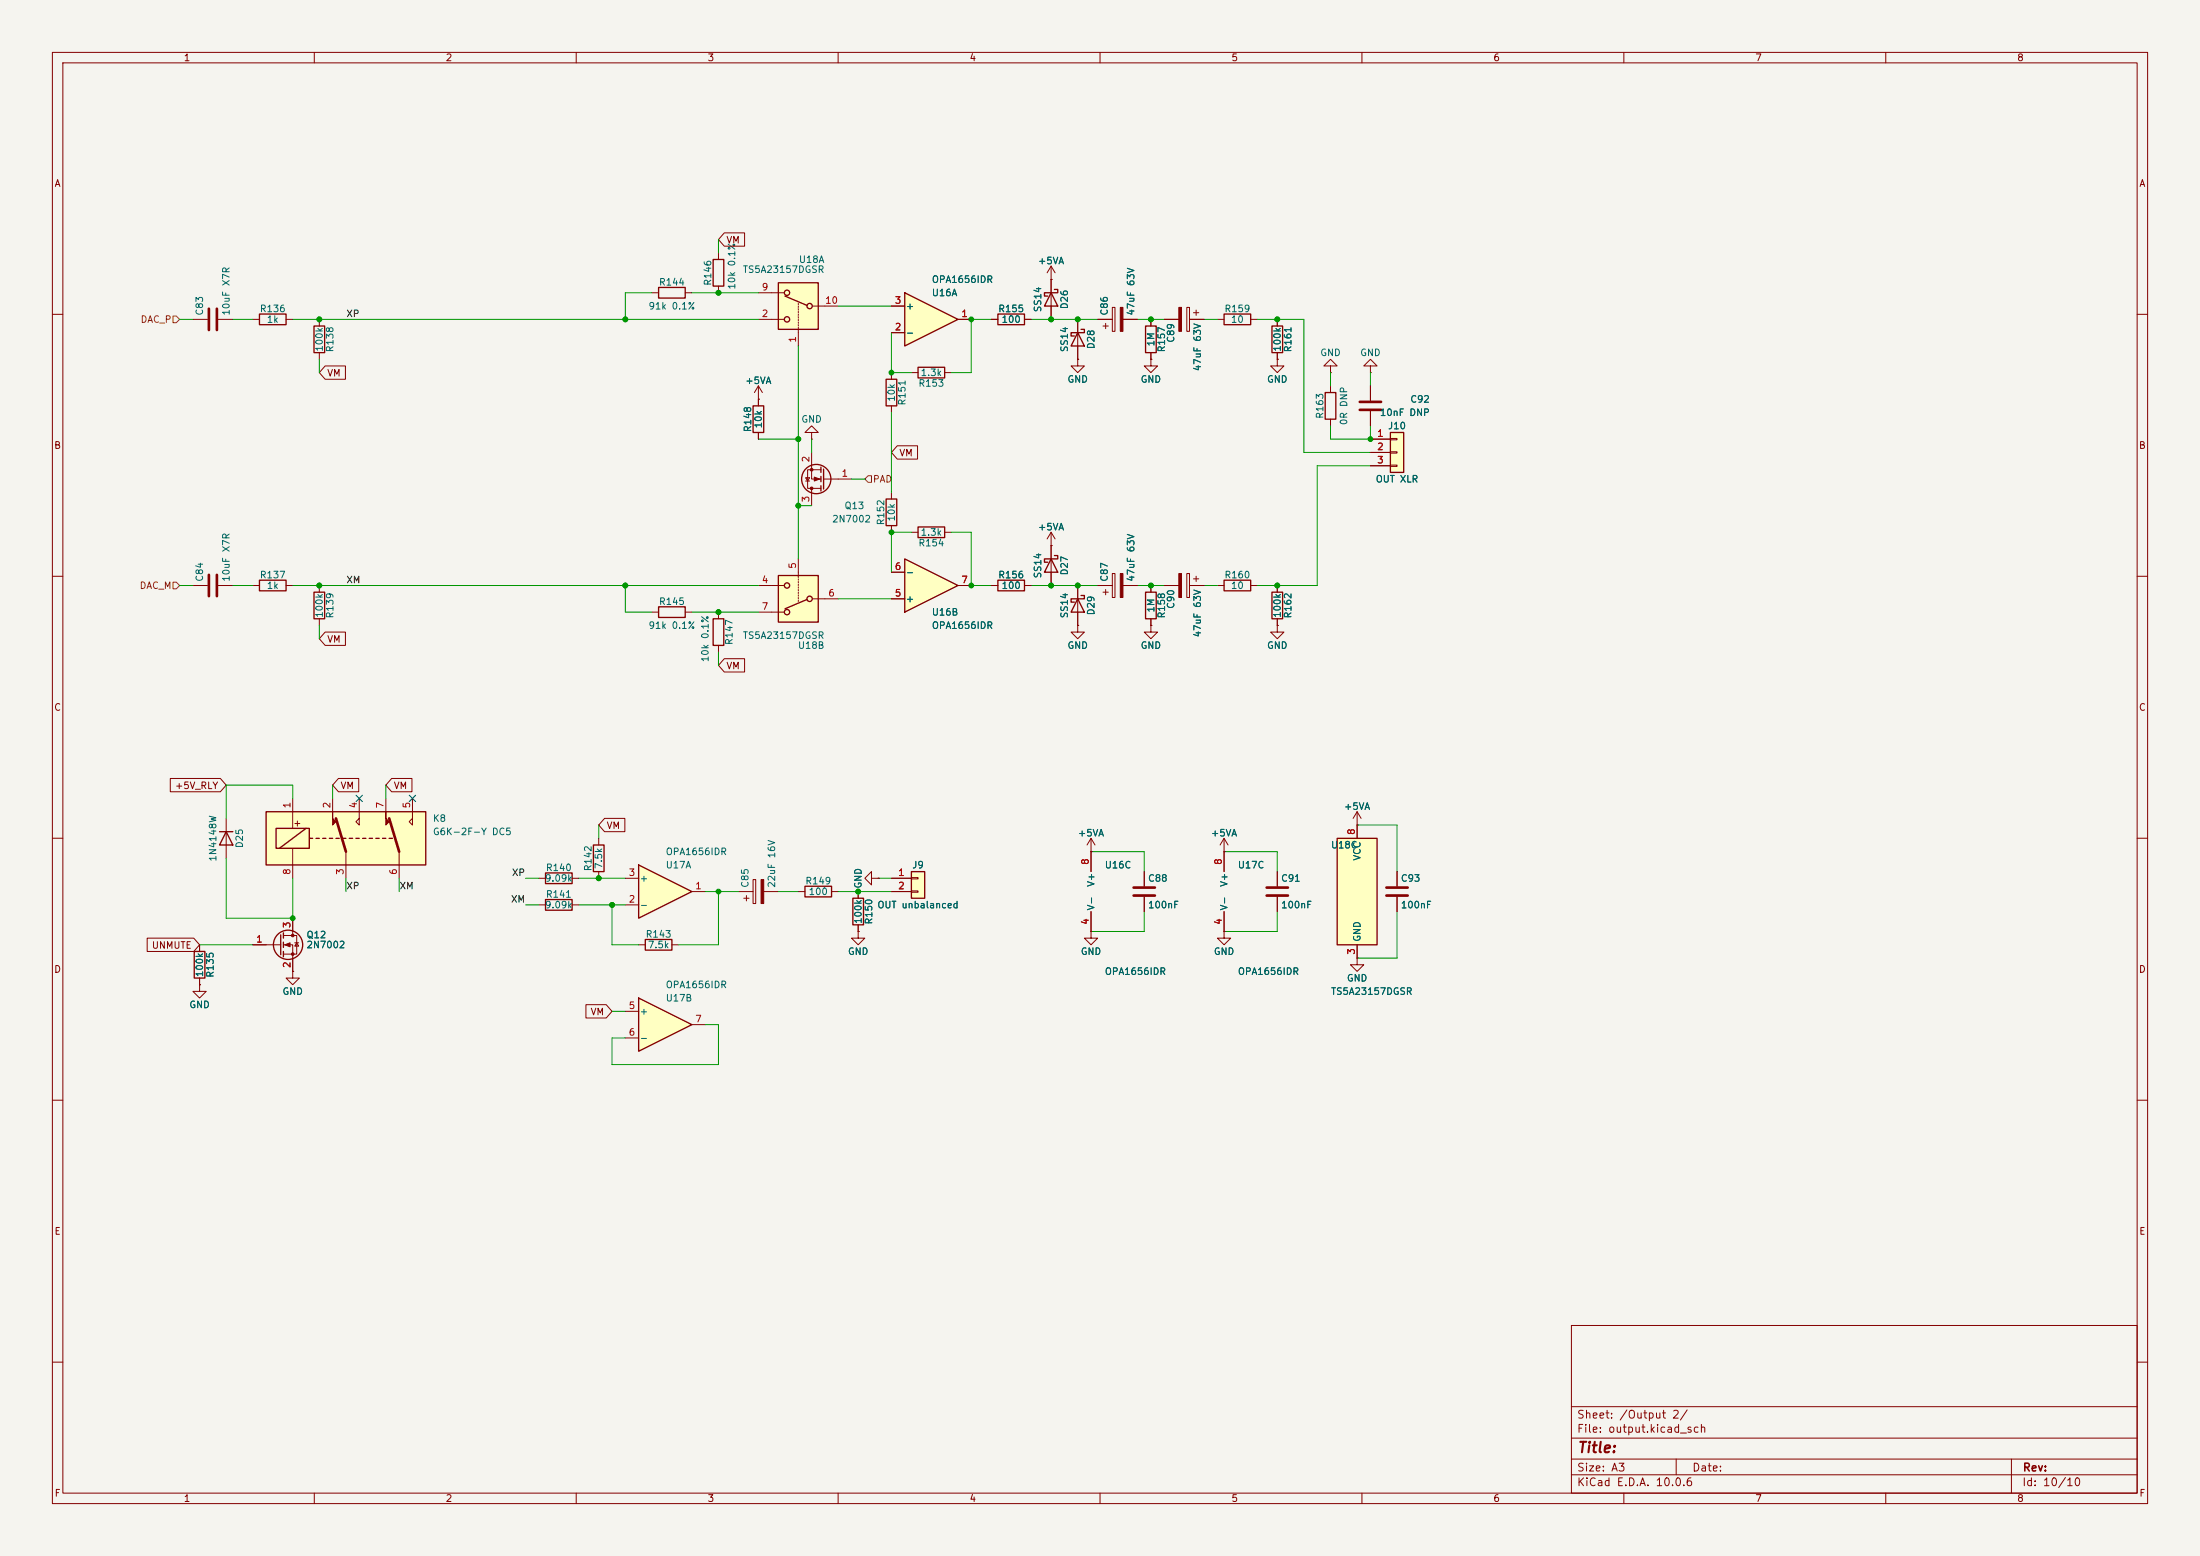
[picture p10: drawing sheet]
<svg xmlns="http://www.w3.org/2000/svg" width="420mm" height="297mm" viewBox="0 0 420 297" stroke-linecap="round" stroke-linejoin="round" font-family="sans-serif">
<path d="M0 0h420v297h-420z" fill="#f5f4ef" stroke="#f5f4ef" stroke-width=".19"/>
<g fill="none" stroke="#840000" stroke-width=".19">
<path d="M10 10h400v277h-400zM12 12h396v273h-396zM60 10v2M110 10v2M160 10v2M210 10v2M260 10v2M310 10v2M360 10v2M10 60h2M61 61v1.2M61 67.3v1.3"/>
<path d="M189.2 61h1.3M195.6 61h1.2M408 60h2M10 110h2M137.2 116.8v1.3M189.2 111.8h1.3M195.6 111.8h1.2M200.7 104.1h.1M200.7 101.6l-.8 1.3M200.7 101.6l.7 1.3M200.7 101.6v10.2M408 110h2"/>
<path d="M137.2 123.2v1.3M10 160h2M408 160h2M54.1 178.6h2.5v3.5h-2.5M55.9 175.3v3.3M56.3 180h.7M56.6 180l.4 .6h-.7zM48.3 180.3h5.3M54.1 180.3h1.8v5.1M10 210h2M408 210h2M300 253h108v32h-108z"/>
<path d="M10 260h2M300 278.5h108M300 274.5h108M300 268.5h108M320 278.5v3M384 278.5v6.5M408 260h2M60 285v2M110 285v2M160 285v2M210 285v2M260 285v2"/>
<path d="M300 281.5h108M310 285v2M360 285v2"/>
</g>
<g fill="none" stroke="#840000" stroke-width=".25">
<path d="M190.5 59.9h5.1v2.1h-5.1zM59.9 62.2h2.1v5.1h-2.1zM136.1 118.1h2.1v5.1h-2.1zM190.5 110.7h5.1v2.1h-5.1zM200.7 106.7l1.2 2.5h-2.5zM201.3 106h.6v.7h-2.5v.6h.6M53.6 178.4v3.8M54.1 178.1v1M54.1 179.8v1M54.1 181.6v1"/>
<circle cx="55" cy="180.3" r="2.79"/>
</g>
<g fill="#840000" stroke="#840000" stroke-width=".19">
<path d="M54.4 180.3l1-.3v.7z"/>
<circle cx="55.9" cy="178.6" r=".25"/>
<circle cx="55.9" cy="182.1" r=".25"/>
</g>
<path d="M50.8 154.9h30.5v10.2h-30.5z" fill="#ffffc2"/>
<g fill="none" stroke="#840000" stroke-width=".25">
<path d="M169.2 95.3h2v5h-2zM49.5 110.7h5.1v2.1h-5.1zM59.9 113h2.1v5.1h-2.1zM175.3 100.6h5v2h-5zM50.8 154.9h30.5v10.2h-30.5zM52.7 158.1h6.4v3.8h-6.4zM58.4 158.1l-5.1 3.8M59.1 160h.6M60.3 160h.7M61.6 160h.6M62.9 160h.6M64.1 160h.7"/>
<path d="M65.4 160h.6M66.7 160h.6M67.9 160h.7M69.2 160h.6M70.5 160h.6M71.8 160h.6M73 160h.7M74.3 160h.6"/>
</g>
<g fill="none" stroke="#840000" stroke-width=".19">
<path d="M170.2 94v1.3M36.8 111.8h2.8M41.7 111.8h2.7M48.3 111.8h1.2M54.6 111.8h1.3M61 111.8v1.2M61 118.1v1.3M170.2 100.3v1.3M174 101.6h1.3M180.3 101.6h1.3M55.9 152.4v5.7M63.5 152.4v2.5"/>
<path d="M68.6 152.4v5.1l-.7-.7 .7-.6M73.7 152.4v2.5M78.7 152.4v5.1l-.6-.7 .6-.6M55.9 161.9v5.7M66 162.6v5M76.2 162.6v5"/>
</g>
<g fill="#840000" stroke="#840000" stroke-width=".19">
<path d="M63.5 154.9v1.3l.6 .6-.6 .7z"/>
<path d="M73.7 154.9v1.3l.6 .6-.6 .7z"/>
</g>
<path d="M39.9 109.7v4.1M41.4 109.7v4.1M64.1 156.2l1.9 6.4M74.3 156.2l1.9 6.4" fill="none" stroke="#840000" stroke-width=".51"/>
<path d="M172.7 106.7l10.2 5.1-10.2 5z" fill="#ffffc2"/>
<path d="M169.2 72.4h2v5.1h-2zM175.3 70.1h5v2h-5zM125.7 115.8h5.1v2.1h-5.1zM172.7 106.7l10.2 5.1-10.2 5z" fill="none" stroke="#840000" stroke-width=".25"/>
<path d="M170.2 71.1v1.3M170.2 77.5v1.2M174 71.1h1.3M180.3 71.1h1.3M124.5 116.8h1.2M130.8 116.8h1.3M170.2 114.3h2.5M170.2 109.2h2.5M182.9 111.8h2.5" fill="none" stroke="#840000" stroke-width=".19"/>
<path d="M172.7 55.9l10.2 5.1-10.2 5z" fill="#ffffc2"/>
<path d="M49.5 59.9h5.1v2.1h-5.1zM172.7 55.9l10.2 5.1-10.2 5zM233.7 59.9h5.1v2.1h-5.1zM242.8 62.2h2.1v5.1h-2.1zM162.8 171.5h2v5h-2z" fill="none" stroke="#840000" stroke-width=".25"/>
<g fill="none" stroke="#840000" stroke-width=".19">
<path d="M170.2 58.4h2.5M36.8 61h2.8M41.7 61h2.7M48.3 61h1.2M54.6 61h1.3M170.2 63.5h2.5M182.9 61h2.5M232.4 61h1.3M238.8 61h1.2M243.8 68.6v1.3h1.3l-1.3 1.2-1.2-1.2h1.2M243.8 68.6h.1M243.8 61v1.2"/>
<path d="M243.8 67.3v1.3M163.8 177.8v1.3h1.3l-1.3 1.2-1.2-1.2h1.2M163.8 177.8h.1M163.8 170.2v1.3M163.8 176.5v1.3M166.4 167.6v-1.2l-1.3 1.2 1.3 1.3v-1.3h1.2M167.6 167.6h.1"/>
</g>
<path d="M39.9 58.9v4.1M41.4 58.9v4.1" fill="none" stroke="#840000" stroke-width=".51"/>
<path d="M174 166.4h2.5v5.1h-2.5z" fill="#ffffc2"/>
<path d="M104.1 171.7h5.1v2h-5.1zM104.1 166.6h5.1v2.1h-5.1zM113.3 161.3h2v5.1h-2zM174 166.4h2.5v5.1h-2.5z" fill="none" stroke="#840000" stroke-width=".25"/>
<g fill="none" stroke="#840000" stroke-width=".19">
<path d="M200.7 53.3h.1M200.7 50.8l-.8 1.3M200.7 50.8l.7 1.3M200.7 50.8v2.5M212.3 58.7h.6v4.5h-.6zM209.5 61h2.8M210.6 62.2h1M211.1 61.7v1M214.4 61h2.8M102.9 167.6h1.2M102.9 172.7h1.2M109.2 167.6h1.3"/>
<path d="M109.2 172.7h1.3M114.3 160v1.3M114.3 166.4v1.2M170.2 167.6h3.8M170.2 170.2h3.8M174 167.5h1.3v.3h-1.3zM174 170.1h1.3v.2h-1.3z"/>
</g>
<path d="M213.9 58.7h.5v4.5h-.5z" fill="#840000" stroke="#840000" stroke-width=".19"/>
<path d="M121.9 190.5l10.2 5.1-10.2 5.1z" fill="#ffffc2"/>
<path d="M121.9 190.5l10.2 5.1-10.2 5.1z" fill="none" stroke="#840000" stroke-width=".25"/>
<path d="M119.4 193h2.5M119.4 198.1h2.5M132.1 195.6h2.5" fill="none" stroke="#840000" stroke-width=".19"/>
<path d="M265.4 82.6h2.6v7.6h-2.6z" fill="#ffffc2"/>
<path d="M218.7 62.2h2v5.1h-2zM265.4 82.6h2.6v7.6h-2.6zM123.2 179.3h5.1v2.1h-5.1zM153.7 169.2h5v2h-5z" fill="none" stroke="#840000" stroke-width=".25"/>
<g fill="none" stroke="#840000" stroke-width=".19">
<path d="M226.6 58.7h.5v4.5h-.5zM227.8 59.7h1.1M228.3 59.2v1M219.7 68.6v1.3h1.3l-1.3 1.2-1.3-1.2h1.3M219.7 68.6h.1M219.7 61v1.2M219.7 67.3v1.3M222.2 61h2.8M227.1 61h2.8M261.6 69.9h1.3l-1.3-1.3-1.3 1.3h1.3v1.2M261.6 71.1h.1M261.6 73.7v2.8"/>
<path d="M261.6 78.5v2.8M261.6 83.8h3.8M261.6 86.4h3.8M261.6 88.9h3.8M265.4 83.7h1.3v.2h-1.3zM265.4 86.2h1.3v.3h-1.3zM265.4 88.8h1.3v.2h-1.3zM141 170.2h2.8M142 171.5h1M142.5 170.9v1.1M143.8 167.9h.5v4.6h-.5zM145.8 170.2h2.8"/>
<path d="M152.4 170.2h1.3M158.7 170.2h1.3M121.9 180.3h1.3M128.3 180.3h1.2"/>
</g>
<path d="M259.6 78.2h4.1M259.6 76.7h4.1" fill="none" stroke="#840000" stroke-width=".51"/>
<g fill="#840000" stroke="#840000" stroke-width=".19">
<path d="M225 58.7h.6v4.5h-.6z"/>
<path d="M145.3 167.9h.5v4.6h-.5z"/>
</g>
<path d="M121.9 165.1l10.2 5.1-10.2 5.1z" fill="#ffffc2"/>
<path d="M200.7 55.9l1.2 2.5h-2.5zM201.3 55.2h.6v.7h-2.5v.6h.6M205.7 63.5l1.3 2.5h-2.5zM206.4 62.9h.6v.6h-2.5v.6h.6M253 74.9h2v5.1h-2zM242.8 113h2.1v5.1h-2.1zM41.9 158.8h2.5M43.2 158.8l1.2 2.5h-2.5zM121.9 165.1l10.2 5.1-10.2 5.1z" fill="none" stroke="#840000" stroke-width=".25"/>
<g fill="none" stroke="#840000" stroke-width=".19">
<path d="M200.7 53.3v7.7M205.7 68.6v1.3h1.3l-1.3 1.2-1.2-1.2h1.2M205.7 68.6h.1M205.7 61v7.6M254 69.9h1.3l-1.3-1.3-1.3 1.3h1.3v1.2M254 71.1h.1M254 73.7v1.2M254 80v1.3M243.8 111.8v1.2M243.8 118.1v1.3M43.2 156.2v7.6M119.4 172.7h2.5"/>
<path d="M119.4 167.6h2.5M132.1 170.2h2.5M55.9 185.4v1.3h1.2l-1.2 1.3-1.3-1.3h1.3M55.9 185.4h.1"/>
</g>
<path d="M148.6 109.9h7.6v8.8h-7.6z" fill="#ffffc2"/>
<g fill="none" stroke="#840000" stroke-width=".19">
<path d="M144.8 116.8h4.8M144.8 111.8h4.8M152.4 106.7v3M152.4 110v.2M152.4 110.5v.2M152.4 111v.3M152.4 111.5v.3M152.4 112v.3M152.4 112.5v.3M152.4 113v.3M152.4 113.5v.3M152.4 114v.3"/>
<path d="M152.4 114.6v.2M155.2 114.3h4.8M205.7 119.4v1.3h1.3l-1.3 1.2-1.2-1.2h1.2M205.7 119.4h.1M205.7 111.8v7.6M209.5 111.8h2.8M210.6 113h1M211.1 112.5v1M212.3 109.5h.6v4.5h-.6zM214.4 111.8h2.8M219.7 119.4v1.3h1.3l-1.3 1.2-1.3-1.2h1.3M219.7 119.4h.1"/>
<path d="M219.7 111.8v1.2M219.7 118.1v1.3M243.8 119.4v1.3h1.3l-1.3 1.2-1.2-1.2h1.2M243.8 119.4h.1M38.1 188v1.2h1.3l-1.3 1.3-1.3-1.3h1.3M38.1 188h.1M38.1 180.3v1.3M38.1 186.7v1.3"/>
</g>
<g fill="none" stroke="#840000" stroke-width=".25">
<path d="M148.6 109.9h7.6v8.8h-7.6zM154.1 114.4l-4.2 1.8M205.7 114.3l1.3 2.5h-2.5zM206.4 113.7h.6v.6h-2.5v.6h.6M218.7 113h2v5.1h-2zM37.1 181.6h2v5.1h-2z"/>
<circle cx="150.2" cy="111.8" r=".51"/>
<circle cx="150.2" cy="116.8" r=".51"/>
<circle cx="154.6" cy="114.3" r=".51"/>
</g>
<path d="M213.9 109.5h.5v4.5h-.5z" fill="#840000" stroke="#840000" stroke-width=".19"/>
<path d="M148.6 54h7.6v8.9h-7.6z" fill="#ffffc2"/>
<g fill="none" stroke="#840000" stroke-width=".19">
<path d="M124.5 55.9h1.2M130.8 55.9h1.3M137.2 48.3v1.2M137.2 54.6v1.3M144.8 55.9h4.8M152.4 57.9v.3M152.4 58.4v.3M152.4 58.9v.3M152.4 59.4v.3M152.4 59.9v.3M155.2 58.4h4.8M144.8 76.2h.1"/>
<path d="M144.8 61h4.8M144.8 73.7l-.8 1.2M144.8 73.7l.7 1.2M144.8 73.7v3.8M152.4 60.5v.2M152.4 61v.2M152.4 61.5v.2M152.4 62v.2M152.4 62.5v.2M152.4 63v3M144.8 82.6v1.2M153.8 91.2h.8l-.4 .6z"/>
<path d="M153.8 91.8h.8M154.9 82.6h1.3l-1.3-1.3-1.2 1.3h1.2v1.2M154.9 83.8h.1M154.9 86.4v5h1.8M154.9 93.2v3.3M156.7 89.7h-2.5v3.5h2.5M157.2 91.4h5.4M222.2 111.8h2.8M226.6 109.5h.5v4.5h-.5zM227.1 111.8h2.8M227.8 110.5h1.1M228.3 110v1"/>
<path d="M232.4 111.8h1.3M238.8 111.8h1.2M259.1 157.5h.1M259.1 154.9l-.8 1.3M259.1 154.9l.7 1.3M259.1 154.9v2.6M218.4 166.4v2.8M218.4 171.2v2.8M233.7 162.6h.1M233.7 177.8v1.3h1.2l-1.2 1.2-1.3-1.2h1.3M233.7 177.8h.1M233.7 160l-.8 1.3"/>
<path d="M233.7 160l.7 1.3M233.7 160v6.4M233.7 174v3.8M243.8 166.4v2.8M243.8 171.2v2.8M259.1 182.9v1.3h1.2l-1.2 1.2-1.3-1.2h1.3M259.1 182.9h.1"/>
</g>
<g fill="none" stroke="#840000" stroke-width=".25">
<path d="M125.7 54.9h5.1v2h-5.1zM136.1 49.5h2.1v5.1h-2.1zM148.6 54h7.6v8.9h-7.6zM149.9 56.5l4.2 1.8M143.8 77.5h2v5.1h-2zM156.7 89.2v1M156.7 90.9v1M156.7 92.7v1M157.2 89.5v3.8M233.7 110.7h5.1v2.1h-5.1z"/>
<circle cx="150.2" cy="55.9" r=".51"/>
<circle cx="154.6" cy="58.4" r=".51"/>
<circle cx="150.2" cy="61" r=".51"/>
<circle cx="155.8" cy="91.4" r="2.79"/>
</g>
<g fill="#840000" stroke="#840000" stroke-width=".19">
<path d="M225 109.5h.6v4.5h-.6z"/>
<path d="M155.4 91.1l1.1 .3-1.1 .4z"/>
<circle cx="154.9" cy="93.2" r=".25"/>
<circle cx="154.9" cy="89.7" r=".25"/>
</g>
<path d="M216.4 169.4h4.1M216.4 170.9h4.1M241.8 169.4h4.1M241.8 170.9h4.1" fill="none" stroke="#840000" stroke-width=".51"/>
<path d="M255.3 160h7.6v20.3h-7.6z" fill="#ffffc2"/>
<path d="M255.3 160h7.6v20.3h-7.6z" fill="none" stroke="#840000" stroke-width=".25"/>
<g fill="none" stroke="#840000" stroke-width=".19">
<path d="M138.3 44.4h3.8v2.6h-3.8l-1.1-1.3zM170.2 58.4h2.5M200.7 53.3h.1M200.7 53.3v2.6M200.7 58.4v2.6M62.1 69.8h3.8v2.6h-3.8l-1.1-1.3zM144.8 76.2h.1M144.8 76.2v1.3M170.2 63.5h2.5M182.9 61h2.5M189.2 61h1.3M195.6 61h1.2"/>
<path d="M205.7 68.6h.1M205.7 61v2.5M205.7 66v2.6M209.5 61h2.8M214.4 61h2.8M219.7 68.6h.1M219.7 61v1.2M219.7 67.3v1.3M222.2 61h2.8M227.1 61h2.8M243.8 68.6h.1M243.8 61v1.2"/>
<path d="M243.8 67.3v1.3M261.6 73.7v2.8M261.6 78.5v2.8M144.8 82.6v1.2M171.3 85.1h3.9v2.5h-3.9l-1.1-1.2zM261.6 83.8h3.8M261.6 86.4h3.8M261.6 88.9h3.8M170.2 114.3h2.5M170.2 109.2h2.5M182.9 111.8h2.5M189.2 111.8h1.3"/>
<path d="M195.6 111.8h1.2M200.7 104.1h.1M200.7 104.1v2.6M200.7 109.2v2.6M205.7 119.4h.1M205.7 111.8v2.5M205.7 116.8v2.6M209.5 111.8h2.8M214.4 111.8h2.8M219.7 119.4h.1M219.7 111.8v1.2M219.7 118.1v1.3"/>
<path d="M222.2 111.8h2.8M227.1 111.8h2.8M243.8 119.4h.1M243.8 111.8v1.2M243.8 118.1v1.3M62.1 120.6h3.8v2.6h-3.8l-1.1-1.3zM138.3 125.7h3.8v2.6h-3.8l-1.1-1.3zM32.5 148.6h9.6l1.1 1.3-1.1 1.2h-9.6zM64.6 148.6h3.9v2.5h-3.9l-1.1-1.2zM74.8 148.6h3.8v2.5h-3.8l-1.1-1.2zM115.4 156.2h3.9v2.6h-3.9l-1.1-1.3zM259.1 157.5h.1"/>
<path d="M259.1 157.5v2.5M28.1 179.1h8.9l1.1 1.2-1.1 1.3h-8.9zM55.9 175.3v2.5M163.8 177.8h.1M163.8 170.2v1.3M163.8 176.5v1.3M167.6 167.6h.1M170.2 167.6h3.8M170.2 170.2h3.8M208.3 162.6h.1M208.3 177.8v1.3h1.2l-1.2 1.2-1.3-1.2h1.3M208.3 177.8h.1"/>
<path d="M208.3 160l-.8 1.3M208.3 160l.7 1.3M208.3 160v6.4M208.3 174v3.8M218.4 166.4v2.8M218.4 171.2v2.8M233.7 177.8h.1M233.7 162.6h.1M233.7 162.6v3.8M233.7 174v3.8M243.8 166.4v2.8M243.8 171.2v2.8"/>
<path d="M266.7 166.4v2.8M266.7 171.2v2.8M38.1 188h.1M38.1 180.3v1.3M38.1 186.7v1.3M48.3 180.3h2.5M55.9 185.4h.1M55.9 182.9v2.5M111.9 191.8h3.8l1.1 1.2-1.1 1.3h-3.8zM259.1 182.9h.1M259.1 180.3v2.6"/>
</g>
<path d="M264.7 169.4h4M264.7 170.9h4" fill="none" stroke="#840000" stroke-width=".51"/>
<path d="M33 60.3h.7l.6 .7-.6 .6h-.7zM165.7 90.8h.7v1.3h-.7l-.6-.7zM33 111.1h.7l.6 .7-.6 .6h-.7z" fill="none" stroke="#725600" stroke-width=".19"/>
<g fill="none" stroke="#009600" stroke-width=".19">
<path d="M124.5 55.9h-5.1v5.1M132.1 55.9h12.7M137.2 45.7v2.6M160 58.4h10.2M34.3 61h2.5M44.4 61h3.9M55.9 61h88.9M61 68.6v2.5M152.4 66v40.7M170.2 63.5v7.6h3.8M170.2 78.7v15.3M189.2 61h-3.8v10.1h-3.8"/>
<path d="M196.8 61h12.7M217.2 61h5M229.9 61h2.5M240 61h8.9v25.4h12.7M254 71.1v2.6M261.6 71.1v2.6M144.8 83.8h7.6M152.4 96.5h2.5M154.9 83.8v2.6M162.6 91.4h2.5M254 81.3v2.5h7.6v-2.5M261.6 88.9h-10.1v22.9h-11.5"/>
<path d="M34.3 111.8h2.5M44.4 111.8h3.9M55.9 111.8h88.9M61 119.4v2.5M119.4 111.8v5h5.1M132.1 116.8h12.7M160 114.3h10.2M174 101.6h-3.8v7.6M181.6 101.6h3.8v10.2h3.8M196.8 111.8h12.7M217.2 111.8h5M229.9 111.8h2.5"/>
<path d="M137.2 124.5v2.5M55.9 152.4v-2.5h-12.7v6.3M63.5 149.9v2.5M73.7 149.9v2.5M114.3 157.5v2.5M259.1 157.5h7.6v8.9M43.2 163.8v11.5h12.7v-7.7M66 167.6v2.6M76.2 167.6v2.6M100.3 167.6h2.6M100.3 172.7h2.6M110.5 167.6h8.9"/>
<path d="M110.5 172.7h8.9M116.8 172.7v7.6h5.1M134.6 170.2h6.4M137.2 170.2v10.1h-7.7M148.6 170.2h3.8M160 170.2h10.2M167.6 167.6h2.6M208.3 162.6h10.1v3.8M218.4 174v3.8h-10.1M233.7 162.6h10.1v3.8M243.8 174v3.8h-10.1M266.7 174v8.9h-7.6"/>
<path d="M38.1 180.3h10.2M116.8 193h2.6M134.6 195.6h2.6v7.6h-20.4v-5.1h2.6"/>
</g>
<path d="M68 151.8l1.2 1.2M69.2 151.8l-1.2 1.2M78.1 151.8l1.2 1.2M79.3 151.8l-1.2 1.2" fill="none" stroke="#000084" stroke-width=".19"/>
<g fill="#009600" stroke="#009600" stroke-width=".19">
<circle cx="119.4" cy="111.8" r=".46"/>
<circle cx="137.2" cy="116.8" r=".46"/>
<circle cx="61" cy="111.8" r=".46"/>
<circle cx="114.3" cy="167.6" r=".46"/>
<circle cx="61" cy="61" r=".46"/>
<circle cx="243.8" cy="61" r=".46"/>
<circle cx="200.7" cy="61" r=".46"/>
<circle cx="261.6" cy="83.8" r=".46"/>
<circle cx="219.7" cy="61" r=".46"/>
<circle cx="205.7" cy="61" r=".46"/>
<circle cx="137.2" cy="55.9" r=".46"/>
<circle cx="170.2" cy="71.1" r=".46"/>
<circle cx="119.4" cy="61" r=".46"/>
<circle cx="152.4" cy="83.8" r=".46"/>
<circle cx="152.4" cy="96.5" r=".46"/>
<circle cx="170.2" cy="101.6" r=".46"/>
<circle cx="55.9" cy="175.3" r=".46"/>
<circle cx="243.8" cy="111.8" r=".46"/>
<circle cx="200.7" cy="111.8" r=".46"/>
<circle cx="205.7" cy="111.8" r=".46"/>
<circle cx="219.7" cy="111.8" r=".46"/>
<circle cx="137.2" cy="170.2" r=".46"/>
<circle cx="163.8" cy="170.2" r=".46"/>
<circle cx="116.8" cy="172.7" r=".46"/>
<circle cx="185.4" cy="111.8" r=".46"/>
<circle cx="185.4" cy="61" r=".46"/>
</g>
<text font-size="2" fill="#840000" x="301" y="277.8">Title:</text>
<g font-size="1.5" fill="#840000">
<text x="300.9" y="273.8">File: output.kicad_sch</text>
<text x="300.9" y="271.1">Sheet: /Output 2/</text>
<text x="300.9" y="281.2">Size: A3</text>
<text x="322.9" y="281.2">Date:</text>
<text x="386" y="281.2">Rev:</text>
<text x="300.9" y="284">KiCad E.D.A. 10.0.6</text>
<text x="385.9" y="284">Id: 10/10</text>
</g>
<g font-size="1.3" fill="#840000">
<text x="35" y="12">1</text>
<text x="85" y="12">2</text>
<text x="135" y="12">3</text>
<text x="185" y="12">4</text>
<text x="235" y="12">5</text>
<text x="285" y="12">6</text>
<text x="335" y="12">7</text>
<text x="385" y="12">8</text>
<text x="10.3" y="36">A</text>
<text x="408.3" y="36">A</text>
<text x="138.6" y="46.8">VM</text>
<text x="62.4" y="72.2">VM</text>
<text x="10.2" y="86">B</text>
<text x="171.6" y="87.4">VM</text>
<text x="408.2" y="86">B</text>
<text x="62.4" y="123">VM</text>
<text x="138.6" y="128.1">VM</text>
<text x="10.2" y="136">C</text>
<text x="408.2" y="136">C</text>
<text x="33.3" y="150.9">+5V_RLY</text>
<text x="64.9" y="150.9">VM</text>
<text x="75.1" y="150.9">VM</text>
<text x="55.9" y="158.1">+</text>
<text x="115.7" y="158.5">VM</text>
<text x="10.2" y="186">D</text>
<text x="28.9" y="181.4">UNMUTE</text>
<text x="408.2" y="186">D</text>
<text x="112.6" y="194.1">VM</text>
<text x="10.3" y="236">E</text>
<text x="408.3" y="236">E</text>
<text x="10.3" y="286">F</text>
<text x="35" y="287">1</text>
<text x="85" y="287">2</text>
<text x="135" y="287">3</text>
<text x="185" y="287">4</text>
<text x="235" y="287">5</text>
<text x="285" y="287">6</text>
<text x="335" y="287">7</text>
<text x="385" y="287">8</text>
<text x="408.3" y="286">F</text>
</g>
<g font-size="1.3" fill="#006464">
<text x="141.7" y="52.4">TS5A23157DGSR</text>
<text x="152.4" y="50.5">U18A</text>
<text x="198.1" y="50.7">+5VA</text>
<text x="49.5" y="59.9">R136</text>
<text x="123.7" y="59.4">91k 0.1%</text>
<text x="125.7" y="54.8">R144</text>
<text x="136.1" y="54.6" transform="rotate(-90 136.1 54.6)">R146</text>
<text x="140.7" y="55.4" transform="rotate(-90 140.7 55.4)">10k 0.1%</text>
<text x="172.8" y="59.4">+</text>
<text x="177.8" y="56.8">U16A</text>
<text x="177.8" y="54.3">OPA1656IDR</text>
<text x="190.5" y="59.9">R155</text>
<text x="199.1" y="59.7" transform="rotate(-90 199.1 59.7)">SS14</text>
<text x="204.2" y="59.1" transform="rotate(-90 204.2 59.1)">D26</text>
<text x="233.6" y="59.9">R159</text>
<text x="39.1" y="60.3" transform="rotate(-90 39.1 60.3)">C83</text>
<text x="44.1" y="60.3" transform="rotate(-90 44.1 60.3)">10uF X7R</text>
<text x="50.8" y="61.9">1k</text>
<text x="172.8" y="64.5">-</text>
<text x="191.1" y="61.9">100</text>
<text x="211.8" y="60.3" transform="rotate(-90 211.8 60.3)">C86</text>
<text x="216.9" y="60.3" transform="rotate(-90 216.9 60.3)">47uF 63V</text>
<text x="224.5" y="65.5" transform="rotate(-90 224.5 65.5)">C89</text>
<text x="234.9" y="61.9">10</text>
<text x="61.9" y="67.2" transform="rotate(-90 61.9 67.2)">100k</text>
<text x="64" y="67.3" transform="rotate(-90 64 67.3)">R138</text>
<text x="204.2" y="67.3" transform="rotate(-90 204.2 67.3)">SS14</text>
<text x="209.2" y="66.7" transform="rotate(-90 209.2 66.7)">D28</text>
<text x="220.7" y="66.2" transform="rotate(-90 220.7 66.2)">1M</text>
<text x="222.7" y="67.3" transform="rotate(-90 222.7 67.3)">R157</text>
<text x="229.6" y="71" transform="rotate(-90 229.6 71)">47uF 63V</text>
<text x="244.8" y="67.2" transform="rotate(-90 244.8 67.2)">100k</text>
<text x="246.8" y="67.3" transform="rotate(-90 246.8 67.3)">R161</text>
<text x="251.9" y="68.3">GND</text>
<text x="259.6" y="68.3">GND</text>
<text x="142.2" y="73.6">+5VA</text>
<text x="171.1" y="76.8" transform="rotate(-90 171.1 76.8)">10k</text>
<text x="173.2" y="77.5" transform="rotate(-90 173.2 77.5)">R151</text>
<text x="175.2" y="74.1">R153</text>
<text x="175.6" y="72.1">1.3k</text>
<text x="203.7" y="73.4">GND</text>
<text x="217.6" y="73.4">GND</text>
<text x="241.8" y="73.4">GND</text>
<text x="269.1" y="77.2">C92</text>
<text x="143.7" y="82.6" transform="rotate(-90 143.7 82.6)">R148</text>
<text x="145.7" y="81.9" transform="rotate(-90 145.7 81.9)">10k</text>
<text x="152.9" y="81">GND</text>
<text x="252.9" y="80" transform="rotate(-90 252.9 80)">R163</text>
<text x="257.5" y="81.3" transform="rotate(-90 257.5 81.3)">0R DNP</text>
<text x="263.3" y="79.7">10nF DNP</text>
<text x="264.9" y="82.2">J10</text>
<text x="262.5" y="92.4">OUT XLR</text>
<text x="158.8" y="100">2N7002</text>
<text x="161.1" y="97.5">Q13</text>
<text x="169.1" y="100.4" transform="rotate(-90 169.1 100.4)">R152</text>
<text x="171.1" y="99.6" transform="rotate(-90 171.1 99.6)">10k</text>
<text x="198.1" y="101.5">+5VA</text>
<text x="175.2" y="104.6">R154</text>
<text x="175.6" y="102.6">1.3k</text>
<text x="39.1" y="111.1" transform="rotate(-90 39.1 111.1)">C84</text>
<text x="44.1" y="111.1" transform="rotate(-90 44.1 111.1)">10uF X7R</text>
<text x="49.5" y="110.7">R137</text>
<text x="50.8" y="112.7">1k</text>
<text x="172.8" y="110.2">-</text>
<text x="190.5" y="110.7">R156</text>
<text x="191.1" y="112.7">100</text>
<text x="199.1" y="110.5" transform="rotate(-90 199.1 110.5)">SS14</text>
<text x="204.2" y="109.9" transform="rotate(-90 204.2 109.9)">D27</text>
<text x="211.8" y="111.1" transform="rotate(-90 211.8 111.1)">C87</text>
<text x="216.9" y="111.1" transform="rotate(-90 216.9 111.1)">47uF 63V</text>
<text x="233.6" y="110.7">R160</text>
<text x="234.9" y="112.7">10</text>
<text x="61.9" y="118" transform="rotate(-90 61.9 118)">100k</text>
<text x="64" y="118.1" transform="rotate(-90 64 118.1)">R139</text>
<text x="125.7" y="115.8">R145</text>
<text x="172.8" y="115.3">+</text>
<text x="177.8" y="117.8">U16B</text>
<text x="204.2" y="118.1" transform="rotate(-90 204.2 118.1)">SS14</text>
<text x="209.2" y="117.5" transform="rotate(-90 209.2 117.5)">D29</text>
<text x="220.7" y="117" transform="rotate(-90 220.7 117)">1M</text>
<text x="222.7" y="118.1" transform="rotate(-90 222.7 118.1)">R158</text>
<text x="224.5" y="116.3" transform="rotate(-90 224.5 116.3)">C90</text>
<text x="244.8" y="118" transform="rotate(-90 244.8 118)">100k</text>
<text x="246.8" y="118.1" transform="rotate(-90 246.8 118.1)">R162</text>
<text x="123.7" y="120.3">91k 0.1%</text>
<text x="140.2" y="123.2" transform="rotate(-90 140.2 123.2)">R147</text>
<text x="141.7" y="122.2">TS5A23157DGSR</text>
<text x="152.2" y="124.2">U18B</text>
<text x="177.8" y="120.3">OPA1656IDR</text>
<text x="203.7" y="124.2">GND</text>
<text x="217.6" y="124.2">GND</text>
<text x="229.6" y="121.8" transform="rotate(-90 229.6 121.8)">47uF 63V</text>
<text x="241.8" y="124.2">GND</text>
<text x="135.6" y="126.5" transform="rotate(-90 135.6 126.5)">10k 0.1%</text>
<text x="256.5" y="154.9">+5VA</text>
<text x="46.7" y="162" transform="rotate(-90 46.7 162)">D25</text>
<text x="82.5" y="157.2">K8</text>
<text x="82.5" y="159.7">G6K-2F-Y DC5</text>
<text x="205.7" y="160">+5VA</text>
<text x="231.1" y="160">+5VA</text>
<text x="41.6" y="164.6" transform="rotate(-90 41.6 164.6)">1N4148W</text>
<text x="104.1" y="166.6">R140</text>
<text x="113.2" y="166.4" transform="rotate(-90 113.2 166.4)">R142</text>
<text x="115.3" y="166" transform="rotate(-90 115.3 166)">7.5k</text>
<text x="127" y="166.1">U17A</text>
<text x="127" y="163.5">OPA1656IDR</text>
<text x="174" y="166.1">J9</text>
<text x="210.8" y="166.1">U16C</text>
<text x="236.2" y="166.1">U17C</text>
<text x="254" y="162.3">U18C</text>
<text x="260" y="164.4" transform="rotate(-90 260 164.4)">VCC</text>
<text x="103.9" y="173.7">9.09k</text>
<text x="103.9" y="168.6">9.09k</text>
<text x="104.1" y="171.7">R141</text>
<text x="122" y="173.7">-</text>
<text x="122" y="168.6">+</text>
<text x="143.2" y="169.6" transform="rotate(-90 143.2 169.6)">C85</text>
<text x="148.3" y="169.6" transform="rotate(-90 148.3 169.6)">22uF 16V</text>
<text x="153.6" y="169.1">R149</text>
<text x="154.3" y="171.1">100</text>
<text x="164.8" y="169.7" transform="rotate(-90 164.8 169.7)">GND</text>
<text x="167.4" y="173.7">OUT unbalanced</text>
<text x="209.2" y="173.9" transform="rotate(-90 209.2 173.9)">V-</text>
<text x="209.2" y="169.4" transform="rotate(-90 209.2 169.4)">V+</text>
<text x="219.1" y="168.6">C88</text>
<text x="219.1" y="173.7">100nF</text>
<text x="234.6" y="173.9" transform="rotate(-90 234.6 173.9)">V-</text>
<text x="234.6" y="169.4" transform="rotate(-90 234.6 169.4)">V+</text>
<text x="244.5" y="168.6">C91</text>
<text x="244.5" y="173.7">100nF</text>
<text x="267.3" y="168.6">C93</text>
<text x="267.3" y="173.7">100nF</text>
<text x="58.4" y="179.4">Q12</text>
<text x="123.2" y="179.3">R143</text>
<text x="164.8" y="176.4" transform="rotate(-90 164.8 176.4)">100k</text>
<text x="166.8" y="176.6" transform="rotate(-90 166.8 176.6)">R150</text>
<text x="260" y="179.9" transform="rotate(-90 260 179.9)">GND</text>
<text x="58.4" y="181.3">2N7002</text>
<text x="123.6" y="181.3">7.5k</text>
<text x="161.8" y="182.6">GND</text>
<text x="206.2" y="182.6">GND</text>
<text x="231.6" y="182.6">GND</text>
<text x="39.1" y="186.6" transform="rotate(-90 39.1 186.6)">100k</text>
<text x="41.1" y="186.7" transform="rotate(-90 41.1 186.7)">R135</text>
<text x="53.8" y="190.2">GND</text>
<text x="127" y="191.5">U17B</text>
<text x="127" y="188.9">OPA1656IDR</text>
<text x="210.8" y="186.4">OPA1656IDR</text>
<text x="236.2" y="186.4">OPA1656IDR</text>
<text x="254" y="190.2">TS5A23157DGSR</text>
<text x="257" y="187.7">GND</text>
<text x="36" y="192.7">GND</text>
<text x="122" y="194">+</text>
<text x="122" y="199.1">-</text>
</g>
<g font-size="1.3" fill="#a90000">
<text x="145.3" y="55.7">9</text>
<text x="157.4" y="58.3">10</text>
<text x="170.7" y="58.3">3</text>
<text x="145.3" y="60.8">2</text>
<text x="152.3" y="65.5" transform="rotate(-90 152.3 65.5)">1</text>
<text x="170.7" y="63.4">2</text>
<text x="183.4" y="60.8">1</text>
<text x="262.8" y="83.7">1</text>
<text x="154.8" y="88.4" transform="rotate(-90 154.8 88.4)">2</text>
<text x="262.8" y="86.2">2</text>
<text x="262.8" y="88.8">3</text>
<text x="154.8" y="96" transform="rotate(-90 154.8 96)">3</text>
<text x="160.6" y="91.3">1</text>
<text x="145.3" y="111.6">4</text>
<text x="152.3" y="108.7" transform="rotate(-90 152.3 108.7)">5</text>
<text x="170.7" y="109.1">6</text>
<text x="183.4" y="111.6">7</text>
<text x="145.3" y="116.7">7</text>
<text x="158" y="114.2">6</text>
<text x="170.7" y="114.2">5</text>
<text x="55.7" y="154.4" transform="rotate(-90 55.7 154.4)">1</text>
<text x="63.4" y="154.4" transform="rotate(-90 63.4 154.4)">2</text>
<text x="68.4" y="154.4" transform="rotate(-90 68.4 154.4)">4</text>
<text x="73.5" y="154.4" transform="rotate(-90 73.5 154.4)">7</text>
<text x="78.6" y="154.4" transform="rotate(-90 78.6 154.4)">5</text>
<text x="258.9" y="159.5" transform="rotate(-90 258.9 159.5)">8</text>
<text x="55.7" y="167.1" transform="rotate(-90 55.7 167.1)">8</text>
<text x="65.9" y="167.1" transform="rotate(-90 65.9 167.1)">3</text>
<text x="76.1" y="167.1" transform="rotate(-90 76.1 167.1)">6</text>
<text x="119.9" y="167.5">3</text>
<text x="171.4" y="167.5">1</text>
<text x="208.1" y="165.2" transform="rotate(-90 208.1 165.2)">8</text>
<text x="233.5" y="165.2" transform="rotate(-90 233.5 165.2)">8</text>
<text x="119.9" y="172.6">2</text>
<text x="132.6" y="170">1</text>
<text x="171.4" y="170">2</text>
<text x="55.7" y="177.3" transform="rotate(-90 55.7 177.3)">3</text>
<text x="208.1" y="176.6" transform="rotate(-90 208.1 176.6)">4</text>
<text x="233.5" y="176.6" transform="rotate(-90 233.5 176.6)">4</text>
<text x="48.8" y="180.2">1</text>
<text x="55.7" y="184.9" transform="rotate(-90 55.7 184.9)">2</text>
<text x="258.9" y="182.3" transform="rotate(-90 258.9 182.3)">3</text>
<text x="119.9" y="192.9">5</text>
<text x="119.9" y="198">6</text>
<text x="132.6" y="195.4">7</text>
</g>
<g font-size="1.3" fill="#725600">
<text x="26.7" y="61.9">DAC_P</text>
<text x="166.5" y="92.4">PAD</text>
<text x="26.6" y="112.7">DAC_M</text>
</g>
<g font-size="1.3" fill="#0f0f0f">
<text x="66" y="60.8">XP</text>
<text x="66" y="111.6">XM</text>
<text x="97.6" y="167.5">XP</text>
<text x="66" y="170.1">XP</text>
<text x="76.2" y="170.1">XM</text>
<text x="97.4" y="172.6">XM</text>
</g>
</svg>
